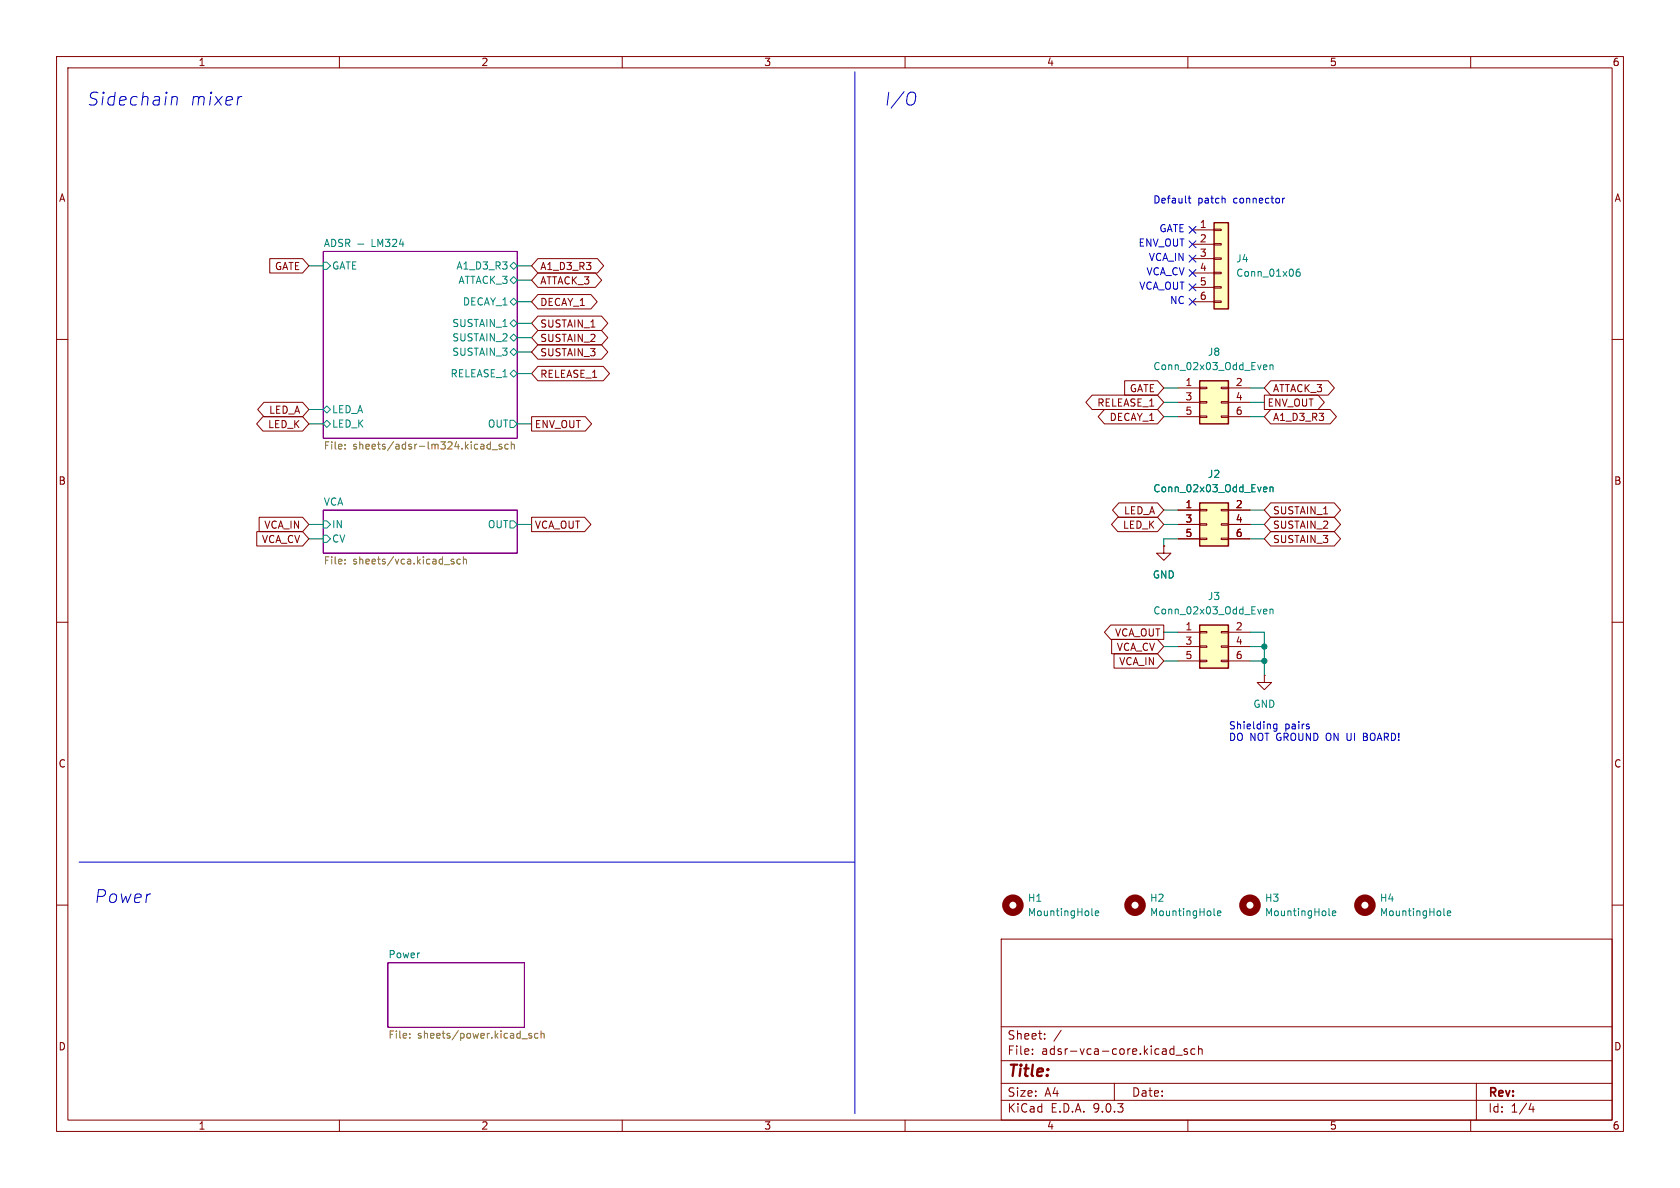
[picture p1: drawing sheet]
<svg xmlns="http://www.w3.org/2000/svg" width="297mm" height="210mm" viewBox="0 0 297 210" stroke-linecap="round" stroke-linejoin="round" font-family="sans-serif">
<g fill="none" stroke="#840000" stroke-width=".18">
<path d="M10 10h277v190h-277zM12 12h273v186h-273zM60 10v2M110 10v2M160 10v2M210 10v2M260 10v2M10 60h2M285 60h2M10 110h2M285 110h2M10 160h2"/>
<path d="M177 166h108v32h-108zM285 160h2M60 198v2M110 198v2M160 198v2M177 194.5h108M177 191.5h108M177 187.5h108M177 181.5h108M182.5 186.3v.1M182.5 185.5v.1M184.7 183.6v.1"/>
<path d="M184.7 182.8v.1M187.6 182.1l-1.3 2M197 191.5v3M207.1 185.4l.4 .1M207.5 184.9v1.5M207.5 186.3l-.4 .1M207.9 186.5h1.1M209.9 185.5l-.4-.1-.2 .2 .1 .2 .5 .2v.3h-.6M210 198v2M211.2 185.5l-.4-.1-.3 .3v.4l.2 .2h.5M211.9 185.5l.2-.1 .4 .1v.9M211.9 184.9v1.5"/>
<path d="M260 198v2M261 191.5v6.5M270.7 195l-.4 1.1h.9M271 195.6v1"/>
</g>
<path d="M57.1 44.5h34.3v33h-34.3zM57.1 90.2h34.3v7.6h-34.3zM68.6 170.2h24.1v11.4h-24.1z" fill="none" stroke="#840084" stroke-width=".18"/>
<g fill="none" stroke="#008484" stroke-width=".18">
<path d="M57.1 46.4h.7l.6 .6-.6 .6h-.7zM57.4 43.6l.4-1.3 .4 1.3M57.5 43.2h.6M58.6 42.3a.64 .64 0 0 1 .8 .6 .64 .64 0 0 1-.8 .7zM60.6 42.4l-.5-.1-.2 .1v.4l.6 .2 .1 .3-.3 .3-.4-.1M61.1 43l.6-.1 .1-.2v-.3l-.7-.1v1.3M61.4 43l.4 .6M63.2 43.2h1.1M65.8 42.3v1.3h.6M66.8 43.6v-1.3l.4 .9 .5-.9v1.3M68.1 42.3h.8l-.4 .5 .4 .1v.6l-.2 .1-.6-.1M69.4 42.4l.5-.1 .2 .4-.8 .9h.8"/>
<path d="M70.9 42.2l-.3 1h.8M71.2 42.7v.9M90.2 53.3l.6-.6 .6 .6-.6 .7zM90.2 57.2l.6-.7 .6 .7-.6 .6zM90.2 59.7l.6-.6 .6 .6-.6 .6zM90.2 49.5l.6-.6 .6 .6-.6 .7zM90.2 47l.6-.6 .6 .6-.6 .6zM57.8 71.8l.6 .6-.6 .6-.7-.6zM57.8 74.3l.6 .6-.6 .7-.7-.7zM90.2 74.3h.6l.6 .6-.6 .7h-.6zM90.2 66l.6-.6 .6 .6-.6 .7zM90.2 62.2l.6-.6 .6 .6-.6 .7z"/>
<path d="M57.1 94.6h.7l.6 .7-.6 .6h-.7zM57.1 92.1h.7l.6 .6-.6 .6h-.7zM90.2 92.1h.6l.6 .6-.6 .6h-.6z"/>
</g>
<g fill="none" stroke="#848400" stroke-width=".18">
<path d="M61 79.3v.1M61 78.6v.1M86.7 78.1v1.3M86.7 78.6l-.4-.1-.2 .3 .1 .5h.5M87 79.5h1M88.7 78.6l-.3-.1-.2 .2 .1 .2 .4 .1v.3h-.5M89.8 78.6l-.3-.1-.3 .3 .2 .5h.4M90.4 78.7l.2-.2 .3 .1v.8M90.4 78.1v1.3M61 98.9v.1M61 99.6v.1M80.2 98.9h-.3l-.2 .1 .1 .2 .4 .1v.3h-.5"/>
<path d="M81.4 98.9h-.4l-.2 .2 .1 .5h.5M81.9 99l.2-.1h.3l.1 .8M81.9 98.4v1.3M72.4 183.4v.1M72.4 182.7v.2M92.3 183.6h.9M94 182.7h-.3l-.2 .2v.1l.5 .2v.3h-.5M95.1 182.7h-.4l-.2 .2 .1 .6h.5M95.7 182.8l.1-.1h.3l.1 .8M95.7 182.2v1.3"/>
</g>
<path d="M212.1 67.3h5.1v7.6h-5.1z" fill="#ffffc2"/>
<path d="M212.1 67.3h5.1v7.6h-5.1z" fill="none" stroke="#840000" stroke-width=".25"/>
<g fill="none" stroke="#840000" stroke-width=".18">
<path d="M208.3 68.6h3.8M208.3 71.1h3.8M208.3 73.7h3.8M212.1 68.5h1.3v.2h-1.3zM212.1 71h1.3v.2h-1.3zM212.1 73.5h1.3v.3h-1.3zM215.9 68.5h1.3v.2h-1.3zM215.9 71h1.3v.2h-1.3zM215.9 73.5h1.3v.3h-1.3zM217.2 68.6h3.8M217.2 71.1h3.8M217.2 73.7h3.8"/>
<path d="M223.5 119.4v1.3h1.3l-1.3 1.2-1.3-1.2h1.3M223.5 119.4h.1"/>
</g>
<path d="M223.5 64.5l.4 .1 .1 .2-.6 .1M223.9 65.3h-.4M224.5 64.6l.2-.1 .3 .1 .1 .7M224.5 64.5v.8M234.9 161.7l.2 .2M235.5 161.4l.6-.1v-.2l-.4-.1-.2 .2 .1 .6h.5M255.3 161.7l.1 .2M255.9 161.4l.6-.1-.1-.2-.4-.1-.1 .2v.6h.5" fill="none" stroke="#008484" stroke-width=".18"/>
<g fill="none" stroke="#840000" stroke-width="1.3">
<circle cx="221" cy="160" r="1.27"/>
<circle cx="241.3" cy="160" r="1.27"/>
</g>
<path d="M214.6 39.4h2.6v15.2h-2.6z" fill="#ffffc2"/>
<path d="M214.6 39.4h2.6v15.2h-2.6z" fill="none" stroke="#840000" stroke-width=".25"/>
<path d="M210.8 40.6h3.8M210.8 43.2h3.8M210.8 45.7h3.8M210.8 48.3h3.8M210.8 50.8h3.8M210.8 53.3h3.8M214.6 40.5h1.3v.3h-1.3zM214.6 43.1h1.3v.2h-1.3zM214.6 45.6h1.3v.2h-1.3zM214.6 48.1h1.3v.3h-1.3zM214.6 50.7h1.3v.2h-1.3zM214.6 53.2h1.3v.3h-1.3z" fill="none" stroke="#840000" stroke-width=".18"/>
<path d="M229.7 47.6h-.3a.86 .86 0 0 0 0 1.2l.4-.1 .1-.4-.3-.2h-.2l-.3 .2" fill="none" stroke="#008484" stroke-width=".18"/>
<path d="M212.1 88.9h5.1v7.6h-5.1z" fill="#ffffc2"/>
<path d="M212.1 88.9h5.1v7.6h-5.1z" fill="none" stroke="#840000" stroke-width=".25"/>
<g fill="none" stroke="#840000" stroke-width=".18">
<path d="M205.7 96.5v1.3h1.3l-1.3 1.3-1.2-1.3h1.2M205.7 96.5h.1M208.3 90.2h3.8M208.3 92.7h3.8M208.3 95.3h3.8M212.1 90h1.3v.3h-1.3zM212.1 92.6h1.3v.2h-1.3zM212.1 95.1h1.3v.3h-1.3zM215.9 90h1.3v.3h-1.3zM215.9 92.6h1.3v.2h-1.3zM215.9 95.1h1.3v.3h-1.3zM217.2 90.2h3.8"/>
<path d="M217.2 92.7h3.8M217.2 95.3h3.8"/>
</g>
<path d="M223.5 86.1l.4 .1 .1 .2-.6 .1M223.9 86.9h-.4M224.5 86.2l.2-.1 .3 .1 .1 .7M224.5 86.1v.8" fill="none" stroke="#008484" stroke-width=".18"/>
<path d="M212.1 110.5h5.1v7.6h-5.1z" fill="#ffffc2"/>
<path d="M212.1 110.5h5.1v7.6h-5.1z" fill="none" stroke="#840000" stroke-width=".25"/>
<g fill="none" stroke="#840000" stroke-width=".18">
<path d="M47.7 45.7h5.8l1.1 1.3-1.1 1.3h-5.8zM95.1 55.9h11.2l1.2 1.3-1.2 1.2h-11.2l-1.1-1.2zM95.1 45.7h10.5l1.1 1.3-1.1 1.3h-10.5l-1.1-1.3zM95.1 52.1h9.4l1.1 1.2-1.1 1.3h-9.4l-1.1-1.3zM95.1 48.3h10.2l1.1 1.2-1.1 1.3h-10.2l-1.1-1.3zM95.1 58.4h11.2l1.2 1.3-1.2 1.3h-11.2l-1.1-1.3zM46.5 73.7h7l1.1 1.2-1.1 1.3h-7l-1.1-1.3zM46.7 71.1h6.8l1.1 1.3-1.1 1.3h-6.8l-1.2-1.3zM94 73.7h9.5l1.1 1.2-1.1 1.3h-9.5zM95.1 64.8h11.5l1.2 1.2-1.2 1.3h-11.5l-1.1-1.3zM95.1 61h11.2l1.2 1.2-1.2 1.3h-11.2l-1.1-1.3zM193.1 69.8h11.5l1.1 1.3-1.1 1.3h-11.5l-1.1-1.3z"/>
<path d="M195.3 72.4h9.3l1.1 1.3-1.1 1.2h-9.3l-1.2-1.2zM198.8 67.3h5.8l1.1 1.3-1.1 1.3h-5.8zM223.5 69.8h9.5l1.1 1.3-1.1 1.3h-9.5zM224.6 72.4h10.6l1.1 1.3-1.1 1.2h-10.6l-1.1-1.2zM224.6 67.3h10.2l1.1 1.3-1.1 1.3h-10.2l-1.1-1.3zM45.4 94h8.1l1.1 1.3-1.1 1.2h-8.1zM45.8 91.4h7.7l1.1 1.3-1.1 1.3h-7.7zM94 91.4h9.4l1.1 1.3-1.1 1.3h-9.4zM197.6 91.4h7l1.1 1.3-1.1 1.3h-7l-1.1-1.3zM197.8 88.9h6.8l1.1 1.3-1.1 1.2h-6.8l-1.1-1.2zM205.7 96.5h.1M208.3 90.2h3.8"/>
<path d="M208.3 92.7h3.8M208.3 95.3h3.8M217.2 90.2h3.8M217.2 92.7h3.8M217.2 95.3h3.8M224.6 91.4h11.3l1.1 1.3-1.1 1.3h-11.3l-1.1-1.3zM224.6 94h11.3l1.1 1.3-1.1 1.2h-11.3l-1.1-1.2zM224.6 88.9h11.3l1.1 1.3-1.1 1.2h-11.3l-1.1-1.2zM196.4 110.5h9.3v2.5h-9.3l-1.1-1.2zM196.5 113h8.1l1.1 1.3-1.1 1.3h-8.1zM196.9 115.6h7.7l1.1 1.2-1.1 1.3h-7.7zM208.3 111.8h3.8"/>
<path d="M208.3 114.3h3.8M208.3 116.8h3.8M212.1 111.6h1.3v.3h-1.3zM212.1 114.2h1.3v.2h-1.3zM212.1 116.7h1.3v.3h-1.3zM215.9 111.6h1.3v.3h-1.3zM215.9 114.2h1.3v.2h-1.3zM215.9 116.7h1.3v.3h-1.3zM217.2 111.8h3.8M217.2 114.3h3.8M217.2 116.8h3.8"/>
</g>
<path d="M223.5 86.1l.4 .1 .1 .2-.6 .1M223.9 86.9h-.4M224.5 86.1v.8M224.5 86.2l.2-.1 .3 .1 .1 .7M223.5 107.7h.4l.1 .3-.6 .1M223.9 108.5h-.4M224.5 107.8l.2-.1h.3l.1 .8M224.5 107.7v.8M193 161.7l.2 .2M193.6 161.4l.6-.1v-.2l-.4-.1-.2 .2 .1 .6h.5M214.6 161.7l.2 .2M215.2 161.4l.6-.1v-.2l-.4-.1-.2 .2 .1 .6h.5" fill="none" stroke="#008484" stroke-width=".18"/>
<g fill="none" stroke="#840000" stroke-width="1.3">
<circle cx="179.1" cy="160" r="1.27"/>
<circle cx="200.7" cy="160" r="1.27"/>
</g>
<g fill="none" stroke="#0000c2" stroke-width=".18">
<path d="M30.4 17.3a.56 .56 0 0 1 1 .1l-.2 1.2M30.4 17.1l-.2 1.5M42.5 17.1h.3M151.1 12.7v184.2M161.4 16.3l.2 .1a1.61 1.61 0 0 1-.2 2.1M210.1 35h.4M210.2 34.6v1.1l.3 .2M216.5 35.1l.1 .8M226.7 35v.9M227.1 35l-.4 .3M225.2 129.2l.1 .1M225.7 128v1l-.2 .3"/>
<path d="M225.7 128.1l-.3-.1-.3 .2 .2 .6h.4M241 130.2h.5M241.5 129.6h-.5v1.3h.5M14 152.4h137.1"/>
</g>
<g fill="none" stroke="#008400" stroke-width=".18">
<path d="M54.6 47h2.5M91.4 47h2.6M91.4 59.7h2.6M91.4 57.2h2.6M91.4 49.5h2.6M91.4 53.3h2.6M54.6 72.4h2.5M54.6 74.9h2.5M91.4 62.2h2.6M91.4 66h2.6M91.4 74.9h2.6M205.7 71.1h2.6"/>
<path d="M205.7 73.7h2.6M205.7 68.6h2.6M221 71.1h2.5M221 73.7h2.5M221 68.6h2.5M54.6 95.3h2.5M54.6 92.7h2.5M91.4 92.7h2.6M205.7 92.7h2.6M205.7 90.2h2.6M208.3 95.3h-2.6v1.2M221 95.3h2.5"/>
<path d="M221 92.7h2.5M221 90.2h2.5M205.7 114.3h2.6M205.7 111.8h2.6M205.7 116.8h2.6M221 111.8h2.5v7.6M221 114.3h2.5M221 116.8h2.5"/>
</g>
<path d="M210.2 45.1l1.2 1.2M210.2 52.7l1.2 1.2M210.2 42.6l1.2 1.2M210.2 40l1.2 1.2M210.2 50.2l1.2 1.2M210.2 47.7l1.2 1.2M211.4 45.1l-1.2 1.2M211.4 52.7l-1.2 1.2M211.4 42.6l-1.2 1.2M211.4 40l-1.2 1.2M211.4 50.2l-1.2 1.2M211.4 47.7l-1.2 1.2" fill="none" stroke="#000084" stroke-width=".18"/>
<g fill="#008400" stroke="#008400" stroke-width=".18">
<circle cx="223.5" cy="114.3" r=".46"/>
<circle cx="223.5" cy="116.8" r=".46"/>
</g>
<g font-size="3.2" fill="#0000c2">
<text x="15.2" y="18.9">Sidechain</text>
<text x="33.4" y="18.9">mixer</text>
<text x="156.2" y="18.9">I/O</text>
<text x="16.5" y="159.9">Power</text>
</g>
<text font-size="2.8" fill="#840000" x="178" y="190.9">Title:</text>
<g font-size="2.1" fill="#840000">
<text x="178" y="184">Sheet:</text>
<text x="178" y="186.7">File:</text>
<text x="184.1" y="186.7">adsr-vca-core.kicad_sch</text>
<text x="178" y="196.9">KiCad</text>
<text x="178" y="194.1">Size:</text>
<text x="184.7" y="194.1">A4</text>
<text x="185.7" y="196.9">E.D.A.</text>
<text x="193.3" y="196.9">9.0.3</text>
<text x="200" y="194.1">Date:</text>
<text x="263" y="194.3">Rev:</text>
<text x="263" y="196.9">Id:</text>
<text x="267.1" y="196.9">1/4</text>
</g>
<g font-size="1.8" fill="#840000">
<text x="35" y="11.9">1</text>
<text x="85" y="11.9">2</text>
<text x="135" y="11.9">3</text>
<text x="185" y="11.9">4</text>
<text x="235" y="11.9">5</text>
<text x="285" y="11.9">6</text>
<text x="10.3" y="35.9">A</text>
<text x="285.3" y="35.9">A</text>
<text x="212" y="40.4">1</text>
<text x="48.5" y="47.9">GATE</text>
<text x="95.4" y="47.9">A1_D3_R3</text>
<text x="212" y="42.9">2</text>
<text x="212" y="45.5">3</text>
<text x="95.4" y="50.5">ATTACK_3</text>
<text x="212" y="48">4</text>
<text x="212" y="50.5">5</text>
<text x="212" y="53.1">6</text>
<text x="95.4" y="58.1">SUSTAIN_1</text>
<text x="95.4" y="54.3">DECAY_1</text>
<text x="95.4" y="60.6">SUSTAIN_2</text>
<text x="95.4" y="63.2">SUSTAIN_3</text>
<text x="95.4" y="67">RELEASE_1</text>
<text x="199.6" y="69.5">GATE</text>
<text x="209.5" y="68.3">1</text>
<text x="209.5" y="70.9">3</text>
<text x="218.4" y="68.3">2</text>
<text x="218.4" y="70.9">4</text>
<text x="224.9" y="69.5">ATTACK_3</text>
<text x="47.3" y="75.9">LED_K</text>
<text x="47.5" y="73.3">LED_A</text>
<text x="94.5" y="75.9">ENV_OUT</text>
<text x="193.9" y="72.1">RELEASE_1</text>
<text x="196.1" y="74.6">DECAY_1</text>
<text x="209.5" y="73.4">5</text>
<text x="218.4" y="73.4">6</text>
<text x="224" y="72.1">ENV_OUT</text>
<text x="224.9" y="74.6">A1_D3_R3</text>
<text x="10.3" y="85.9">B</text>
<text x="209.5" y="89.9">1</text>
<text x="218.4" y="89.9">2</text>
<text x="285.3" y="85.9">B</text>
<text x="46.6" y="93.7">VCA_IN</text>
<text x="94.5" y="93.7">VCA_OUT</text>
<text x="198.4" y="93.7">LED_K</text>
<text x="198.6" y="91.1">LED_A</text>
<text x="209.5" y="92.5">3</text>
<text x="209.5" y="95">5</text>
<text x="218.4" y="92.5">4</text>
<text x="218.4" y="95">6</text>
<text x="224.9" y="93.7">SUSTAIN_2</text>
<text x="224.9" y="91.1">SUSTAIN_1</text>
<text x="46.2" y="96.2">VCA_CV</text>
<text x="224.9" y="96.2">SUSTAIN_3</text>
<text x="197" y="112.7">VCA_OUT</text>
<text x="209.5" y="111.5">1</text>
<text x="218.4" y="111.5">2</text>
<text x="197.3" y="115.3">VCA_CV</text>
<text x="197.8" y="117.8">VCA_IN</text>
<text x="209.5" y="114">3</text>
<text x="209.5" y="116.6">5</text>
<text x="218.4" y="114">4</text>
<text x="218.4" y="116.6">6</text>
<text x="10.3" y="135.9">C</text>
<text x="285.3" y="135.9">C</text>
<text x="10.3" y="185.9">D</text>
<text x="285.3" y="185.9">D</text>
<text x="35" y="199.9">1</text>
<text x="85" y="199.9">2</text>
<text x="135" y="199.9">3</text>
<text x="185" y="199.9">4</text>
<text x="235" y="199.9">5</text>
<text x="285" y="199.9">6</text>
</g>
<g font-size="1.8" fill="#0000c2">
<text x="203.8" y="36.2">Default</text>
<text x="204.9" y="41.3">GATE</text>
<text x="211.7" y="36.2">patch</text>
<text x="218.2" y="36.2">connector</text>
<text x="201.2" y="43.8">ENV_OUT</text>
<text x="203" y="46.3">VCA_IN</text>
<text x="201.3" y="51.4">VCA_OUT</text>
<text x="202.6" y="48.9">VCA_CV</text>
<text x="206.7" y="54">NC</text>
<text x="217.2" y="129.1">Shielding</text>
<text x="217.2" y="131.2">DO NOT GROUND ON UI</text>
<text x="227.1" y="129.1">pairs</text>
<text x="241.7" y="131.2">BOARD!</text>
</g>
<g font-size="1.8" fill="#008484">
<text x="58.6" y="47.9">GATE</text>
<text x="80.6" y="47.9">A1_D3_R3</text>
<text x="218.4" y="46.6">J4</text>
<text x="80.9" y="50.4">ATTACK_3</text>
<text x="218.4" y="49.1">Conn_01x06</text>
<text x="79.9" y="58">SUSTAIN_1</text>
<text x="81.7" y="54.2">DECAY_1</text>
<text x="79.9" y="60.6">SUSTAIN_2</text>
<text x="79.9" y="63.1">SUSTAIN_3</text>
<text x="203.8" y="65.6">Conn_02x03_Odd_Even</text>
<text x="213.4" y="63.1">J8</text>
<text x="79.6" y="66.9">RELEASE_1</text>
<text x="58.6" y="73.3">LED_A</text>
<text x="58.6" y="75.8">LED_K</text>
<text x="86.1" y="75.8">OUT</text>
<text x="57.1" y="89.5">VCA</text>
<text x="203.8" y="87.2">Conn_02x03_Odd_Even</text>
<text x="213.4" y="84.7">J2</text>
<text x="58.6" y="93.6">IN</text>
<text x="86.1" y="93.6">OUT</text>
<text x="58.6" y="96.1">CV</text>
<text x="203.7" y="102.5">GND</text>
<text x="213.4" y="106.3">J3</text>
<text x="203.8" y="108.8">Conn_02x03_Odd_Even</text>
<text x="221.5" y="125.3">GND</text>
<text x="181.6" y="159.6">H1</text>
<text x="203.2" y="159.6">H2</text>
<text x="223.5" y="159.6">H3</text>
<text x="243.8" y="159.6">H4</text>
<text x="181.6" y="162.2">MountingHole</text>
<text x="203.2" y="162.2">MountingHole</text>
<text x="223.5" y="162.2">MountingHole</text>
<text x="243.8" y="162.2">MountingHole</text>
<text x="68.6" y="169.5">Power</text>
</g>
<g font-size="1.8" fill="#848400">
<text x="57.1" y="79.8">File:</text>
<text x="62.4" y="79.8">sheets/adsr-lm324.kicad_sch</text>
<text x="57.1" y="100.1">File:</text>
<text x="62.4" y="100.1">sheets/vca.kicad_sch</text>
<text x="68.6" y="183.9">File:</text>
<text x="73.8" y="183.9">sheets/power.kicad_sch</text>
</g>
</svg>
